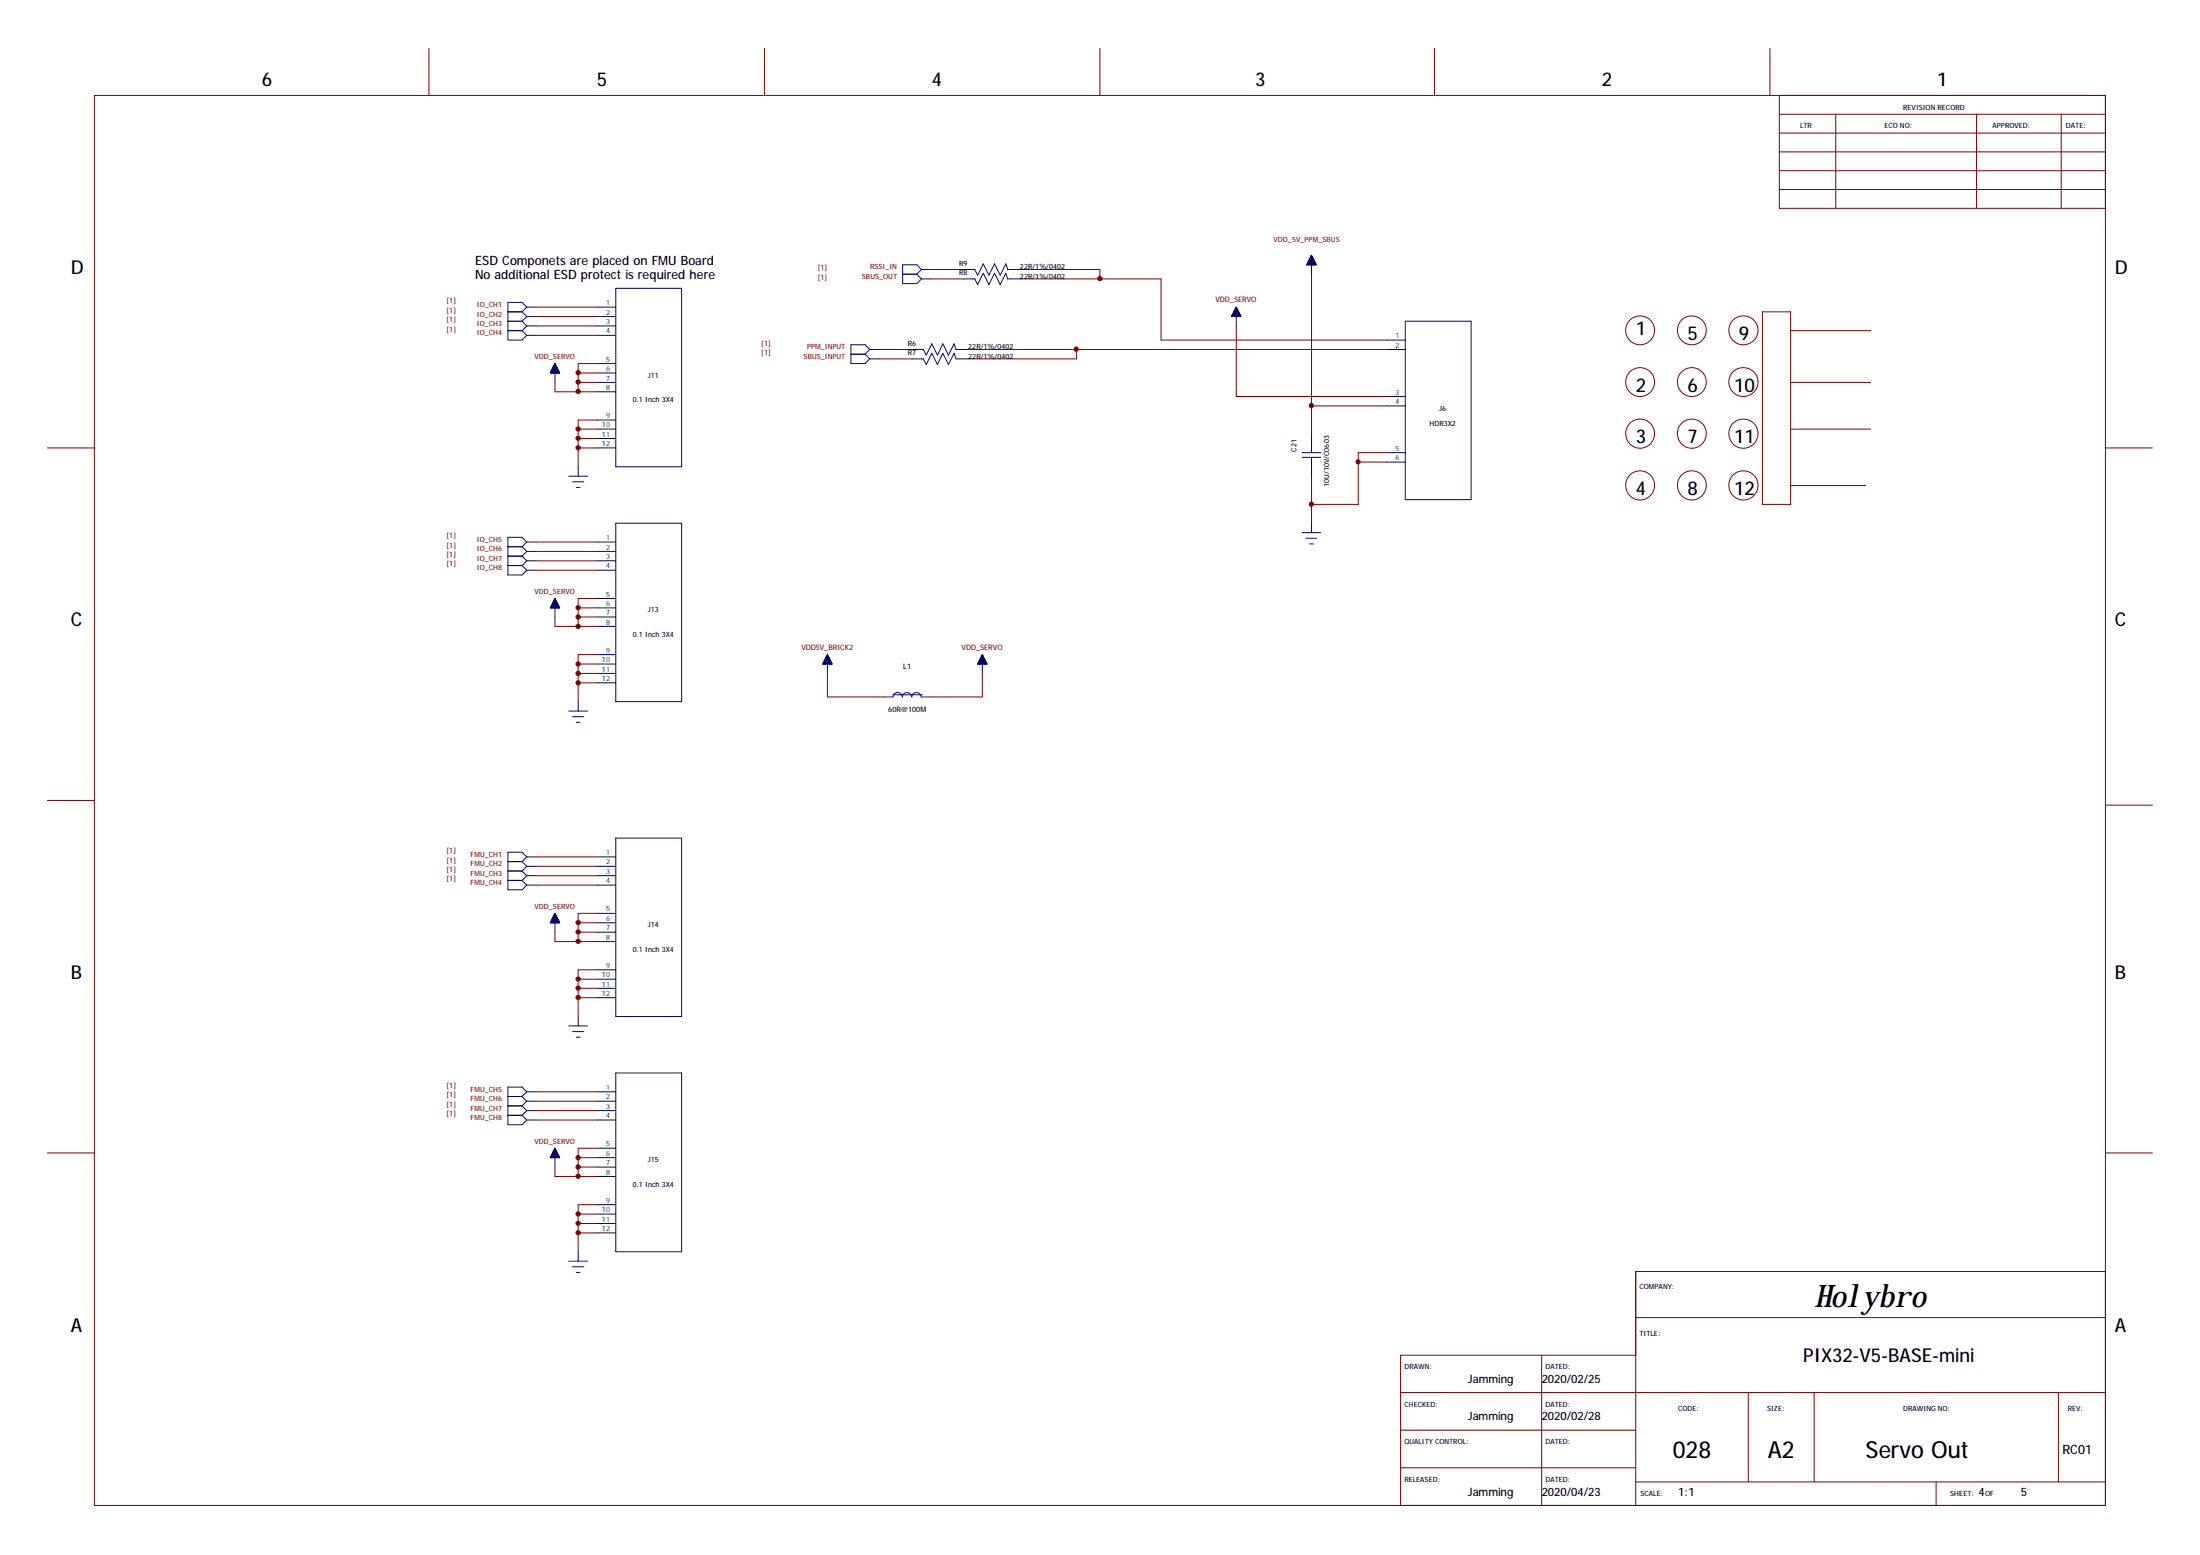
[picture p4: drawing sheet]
<svg xmlns="http://www.w3.org/2000/svg" width="297mm" height="210mm" viewBox="0 0 297 210" stroke-linecap="round" stroke-linejoin="round" font-family="sans-serif">
<g fill="none" stroke="#000080" stroke-width=".14">
<path d="M83.1 38.9h8.9v24.1h-8.9zM121.9 37h1.9M123.8 37l.6 .6M124.4 37.6h1.3M124.4 36.4h1.3M124.4 36.4l-.6-.7h-1.9v2.6h1.9l.6-.7M124.4 36.4l-.6 .6M130.1 37.6h1.5l.4 .8 .8-1.5 .7 1.5 .8-1.5 .7 1.5 .8-1.5 .3 .7h1.6M130.1 36.4h1.5l.4 .7 .8-1.5 .7 1.5 .8-1.5 .7 1.5 .8-1.5 .3 .8h1.6M176.4 35.7h1.3M176.5 35.7v-.1h1.2v.1M176.5 35.6h1.1"/>
<path d="M176.5 35.5h1.1v.2M176.5 35.5v.2M176.6 35.5h1M176.6 35.7v-.3h.9v.3M176.6 35.4h.9M176.7 35.3h.8v.4M176.7 35.2h.8v.5M176.7 35.2h.7M176.7 35.2v.5M176.7 35.7v-.6h.7v.6M176.8 35.1h.6M176.8 35h.5v.7"/>
<path d="M176.8 35v.7M176.8 35h.5M176.8 34.9h.5v.8M176.8 34.9v.8M176.9 34.9h.4M176.9 34.8h.3v.9M177 34.7h.2v1M177 34.6h.2v1.1M177 34.6v1.1M177 34.6h.1M177 34.5h.1M177 34.5v1.2"/>
<path d="M177.1 34.5v2.5M177.1 34.5l.6 1.2h-1.3zM177.2 34.6h-.2v1.1M177.2 34.8h-.3v.9M177.5 35.3h-.8v.4M68.6 43.4h1.9M68.6 42.1h1.9M68.6 44.6h1.9M70.5 42.1l.6 .6M70.5 43.4l.6 .6M70.5 44.6l.6 .7M71.1 41.5h1.3"/>
<path d="M71.1 42.7h1.3M71.1 44h1.3M71.1 45.3h1.3M71.1 41.5l-.6-.7h-1.9v5.1h1.9l.6-.6M71.1 41.5l-.6 .6M71.1 42.7l-.6 .7M71.1 44l-.6 .6M74.3 50.3h1.2M74.4 50.2h1.1M74.4 50.1h1v.2M74.4 50.1v.2M74.5 50.1h.9"/>
<path d="M74.5 50h.9M74.5 50v.3M74.5 49.9h.9v.4M74.5 49.8v.5M74.5 49.8h.8M74.6 49.8h.7M74.6 50.3v-.5h.7v.5M74.6 49.7h.6M74.7 49.6h.5v.7M74.7 49.5v.8M74.7 49.5h.4M74.7 49.4v.9"/>
<path d="M74.8 49.5h.3M74.8 49.4h.3v.9M74.8 49.3v1M74.8 49.3h.3M74.8 49.3h.2M74.8 49.2h.2v1.1M74.8 49.2v1.1M74.9 49.2h.1M74.9 49.1l.7 1.2h-1.3zM74.9 49.1v2.5M75 49.1h-.1v1.2M75 49.2v1.1"/>
<path d="M75.1 49.5v.8M75.2 49.6h-.6v.7M75.2 49.7v.6M75.4 50v.3M75.5 50.1h-1.1v.2M75.5 50.2v.1M80.6 41.5h2.5M80.6 49.1h2.5M80.6 56.7h2.5M80.6 42.7h2.5M80.6 50.3h2.5M80.6 57.9h2.5"/>
<path d="M80.6 44h2.5M80.6 51.6h2.5M80.6 59.2h2.5M80.6 45.3h2.5M80.6 52.9h2.5M114.9 47.8h1.9M116.8 47.8l.6 .6M117.4 47.2l-.6-.7h-1.9v2.6h1.9l.6-.7M117.4 47.2h1.3M117.4 48.4h1.3M117.4 47.2l-.6 .6M123.1 47.2h1.6l.4 .7 .7-1.5 .8 1.5 .7-1.5 .8 1.5 .7-1.5 .3 .8h1.6"/>
<path d="M123.1 48.4h1.6l.4 .8 .7-1.5 .8 1.5 .7-1.5 .8 1.5 .7-1.5 .3 .7h1.6M166.3 42.7h1.2M166.3 42.6h1.2M166.3 42.6v.1M166.4 42.6h1.1M166.4 42.5h1v.2M166.4 42.5v.2M166.4 42.5h1M166.4 42.4h1M166.4 42.4v.3M166.5 42.4h.9v.3M166.5 42.3h.8"/>
<path d="M166.5 42.2h.8v.5M166.6 42.1h.7M166.6 42.1v.6M166.6 42.1h.6M166.6 42h.6v.7M166.6 42v.7M166.7 42h.5M166.7 41.9h.4M166.7 41.8v.9M166.7 41.9h.4v.8M166.8 41.8h.3M166.8 41.7h.2v1"/>
<path d="M166.8 41.7h.2M166.8 41.6v1.1M166.8 41.6h.2M166.8 41.5v1.2M166.9 41.6h.1M166.9 41.5h.1M166.9 41.5v1.2M166.9 41.5l.7 1.2h-1.3zM166.9 41.5v2.5M167 41.6v1.1M167 41.8h-.2v.9M167.1 41.8v.9"/>
<path d="M167.3 42.2h-.8v.5M167.3 42.1v.6M167.3 42.3h-.8v.4M167.3 42.3v.4M167.5 42.6v.1M177.1 58.6v2.5M187.2 47.2h2.5M187.2 45.9h2.5M187.2 53.5h2.5M187.2 54.8h2.5M189.7 43.4h8.9v24.1h-8.9zM68.6 73.8h1.9"/>
<path d="M68.6 75.1h1.9M68.6 76.3h1.9M70.5 73.8l.6 .6M70.5 75.1l.6 .6M70.5 76.3l.6 .7M71.1 73.2h1.3M71.1 74.4h1.3M71.1 75.7h1.3M71.1 77h1.3M71.1 73.2l-.6-.7h-1.9v5.1h1.9l.6-.6M71.1 73.2l-.6 .6M71.1 74.4l-.6 .7"/>
<path d="M71.1 75.7l-.6 .6M76.8 64.3h2.5M77.3 65h1.5M77.8 65.8h.5M78.1 63v1.3M80.6 60.5h2.5M80.6 73.2h2.5M80.6 74.4h2.5M80.6 75.7h2.5M80.6 77h2.5M83.1 70.6h8.9v24.1h-8.9zM175.8 61.7h2.5"/>
<path d="M175.8 61.1h2.5M175.8 71.9h2.5M176.3 72.7h1.5M176.8 73.4h.5M177.1 61.7v2.6M177.1 70.6v1.3M187.2 61.1h2.5M187.2 62.4h2.5M74.3 82l1.2 .1M74.4 82.1v-.2h1.1v.2M74.4 81.9h1.1M74.4 81.8v.3"/>
<path d="M74.4 81.8h1M74.5 81.7v.4M74.5 81.7h.9v.4M74.5 81.8h.9M74.5 81.6v.5M74.5 81.7h.9M74.5 81.6h.9M74.5 81.6h.8M74.6 81.5h.7v.6M74.6 81.3v.8M74.6 81.4h.6v.7M74.6 81.4h.6"/>
<path d="M74.7 81.3v.8M74.7 81.3h.5M74.7 81.1v1M74.7 81.2h.4v.9M74.7 81.3h.4M74.8 81v1.1M74.8 81.2h.3M74.8 81.1h.3M74.8 81h.2v1.1M74.9 80.8v1.3M74.9 80.9h.1v1.2M74.9 80.9h.1"/>
<path d="M74.9 80.8l.7 1.3h-1.3zM74.9 80.8v2.5M75 81h-.2v1.1M75.1 81.1v1M75.2 81.3v.8M75.3 81.5h-.7v.6M75.4 81.6v.5M75.4 81.8v.3M75.5 82h-1.2v.1M76.8 96h2.5M77.3 96.7h1.5M77.8 97.5h.5"/>
<path d="M78.1 94.7v1.3M80.6 80.8h2.5M80.6 88.4h2.5M80.6 82.1h2.5M80.6 89.6h2.5M80.6 83.3h2.5M80.6 90.9h2.5M80.6 84.6h2.5M80.6 92.2h2.5M111.1 89.6h.1M111.1 89.6h1.2M111.2 89.5h1.1v.1"/>
<path d="M111.2 89.4h1M111.3 89.3h.9M111.3 89.3v.3M111.3 89.3h.8M111.3 89.2h.8v.4M111.3 89.2v.4M111.3 89.2h.8M111.3 89.1h.8M111.3 89.1v.5M111.4 89.1h.7v.5M111.4 89h.6v.6M111.5 88.9h.5"/>
<path d="M111.5 88.9h.4M111.5 88.8v.8M111.5 88.8h.4M111.5 88.7v.9M111.5 88.7h.4M111.5 88.7h.3v.9M111.5 88.6v1M111.6 88.7h.2M111.6 88.6h.2M111.6 88.5v1.1M111.6 88.6h.2v1M111.7 88.5h.1v1.1"/>
<path d="M111.7 88.4l.7 1.2h-1.3M111.7 88.4v2.5M111.7 88.4l-.6 1.2M111.7 88.4v1.2M111.9 88.8v.8M112 89h-.6v.6M112 88.9v.7M112.2 89.4h-1v.2M112.2 89.3v.3M112.2 89.5h-1v.1M112.2 89.4v.2M119.3 94.1h1.3"/>
<path d="M120.6 94.1a.64 .64 0 0 1 .6-.6 .64 .64 0 0 1 .6 .6M120.6 93.8h3.9M121.8 94.1a.64 .64 0 0 1 .7-.6 .64 .64 0 0 1 .6 .6M123.1 94.1a.64 .64 0 0 1 .7-.6 .64 .64 0 0 1 .6 .6M124.4 94.1h1.3M132 89.6h1.2M132 89.5v.1M132.1 89.5h1.1M132.1 89.5h1.1v.1M132.2 89.4h.9M132.2 89.3h.9v.3M132.2 89.2v.4"/>
<path d="M132.2 89.2h.9M132.2 89.2h.8M132.2 89.1v.5M132.3 89.1h.7v.5M132.3 89.1h.7M132.3 89v.6M132.3 89h.6M132.4 89h.5v.6M132.4 88.9h.5M132.4 88.9v.7M132.4 88.8h.4M132.4 88.8v.8"/>
<path d="M132.5 88.7h.3v.9M132.5 88.7v.9M132.5 88.7h.3M132.5 88.6v1M132.5 88.6h.3v1M132.5 88.6h.2M132.5 88.5v1.1M132.6 88.5h.1M132.6 88.4l.7 1.2h-1.3zM132.6 88.4l.1 1.2M132.6 88.4v2.5M132.7 88.5v1.1"/>
<path d="M132.9 88.8v.8M133 89v.6M133.1 89.3h-.9v.3M133.1 89.4h-1v.2M133.1 89.3v.3M133.2 89.5v.1M68.6 116.3h1.9M68.6 117.6h1.9M68.6 118.8h1.9M70.5 116.3l.6 .6M70.5 117.6l.6 .6M70.5 118.8l.6 .7"/>
<path d="M71.1 115.7h1.3M71.1 116.9h1.3M71.1 118.2h1.3M71.1 119.5h1.3M71.1 115.7l-.6-.7h-1.9v5.1h1.9l.6-.6M71.1 115.7l-.6 .6M71.1 116.9l-.6 .7M71.1 118.2l-.6 .6M80.6 115.7h2.5M80.6 116.9h2.5M80.6 118.2h2.5M80.6 119.5h2.5"/>
<path d="M83.1 113.1h8.9v24.1h-8.9zM74.3 124.5v.1M74.3 124.5l1.2 .1M74.3 124.4h1.2M74.4 124.6v-.2h1.1v.2M74.4 124.3h1.1M74.4 124.3v.3M74.4 124.3h1v.3M74.5 124.6v-.4h.9v.4M74.5 124.3h.9M74.5 124.1v.5M74.5 124.1h.9v.5"/>
<path d="M74.5 124.1h.9M74.5 124.1h.8M74.6 124v.6M74.6 124h.7v.6M74.6 123.9h.7M74.6 123.9h.6v.7M74.7 123.8v.8M74.7 123.8h.5v.8M74.7 123.6v1M74.7 123.7h.4v.9M74.7 123.8h.4M74.8 123.5v1.1"/>
<path d="M74.8 123.6h.3v1M74.8 123.6h.3M74.8 123.5h.3M74.8 123.5h.2v1.1M74.9 123.4h.1v1.2M74.9 123.3l.7 1.3h-1.3zM74.9 123.3v2.5M75 123.3h-.1v1.3M75 123.4h-.2v1.2M75.2 123.8h-.6v.8M76.8 138.5h2.5M77.3 139.2h1.5"/>
<path d="M78.1 137.2v1.3M80.6 123.3h2.5M80.6 130.9h2.5M80.6 124.6h2.5M80.6 132.2h2.5M80.6 125.8h2.5M80.6 133.4h2.5M80.6 127.1h2.5M80.6 134.7h2.5M68.6 148h1.9M68.6 149.3h1.9M68.6 150.6h1.9"/>
<path d="M70.5 148l.6 .6M70.5 149.3l.6 .6M70.5 150.6l.6 .6M71.1 147.4h1.3M71.1 148.6h1.3M71.1 149.9h1.3M71.1 151.2h1.3M71.1 147.4l-.6-.7h-1.9v5.1h1.9l.6-.6M71.1 147.4l-.6 .6M71.1 148.6l-.6 .7M71.1 149.9l-.6 .7M74.3 156.3h1.2"/>
<path d="M74.3 156.2h1.2M74.4 156.1h1.1v.2M74.4 156.3v-.3h1v.3M74.5 155.9v.4M74.5 155.9h.9v.4M74.5 156h.9M74.5 155.8v.5M74.5 155.8h.9v.5M74.5 155.9h.9M74.5 155.8h.8M74.6 156.3v-.6h.7v.6M74.6 155.7h.7"/>
<path d="M74.6 155.6h.6v.7M74.7 155.5v.8M74.7 155.5h.5v.8M74.7 155.4v.9M74.7 155.4h.4v.9M74.7 155.5h.4M74.8 155.3v1M74.8 155.3h.3v1M74.8 155.4h.3M74.8 155.3h.3M74.8 155.2h.2v1.1M74.9 155.1h.1v1.2"/>
<path d="M74.9 155l.7 1.3h-1.3zM74.9 155v2.5M75 155.1h-.1v1.2M75 155.2h-.2v1.1M75.2 155.6h-.6v.7M75.5 156.1h-1.1v.2M77.8 140h.5M80.6 147.4h2.5M80.6 155h2.5M80.6 148.6h2.5M80.6 156.3h2.5M80.6 149.9h2.5"/>
<path d="M80.6 157.5h2.5M80.6 151.2h2.5M80.6 158.8h2.5M83.1 144.8h8.9v24.2h-8.9zM76.8 170.2h2.5M77.3 171h1.5M77.8 171.8h.5M78.1 169v1.2M80.6 162.6h2.5M80.6 163.9h2.5M80.6 165.2h2.5M80.6 166.4h2.5"/>
</g>
<g fill="none" stroke="#800000" stroke-width=".14">
<path d="M12.7 12.9h271.6v190.3h-271.6zM57.9 6.5v6.4M103.2 6.5v6.4M148.5 6.5v6.4M193.7 6.5v6.4M239 6.5v6.4M240.2 12.9v15.2h44.1M240.2 15.4h44.1M240.2 18h44.1M247.9 15.4v12.7M266.9 15.4v12.7M278.3 15.4v12.7"/>
<path d="M125.7 36.4h4.4M125.7 37.6h4.4M137.7 36.4h10.8v1.2M137.7 37.6h19.1v8.3h30.4M177.1 37v21.6M240.2 20.5h44.1M240.2 23h44.1M240.2 25.6h44.1M72.4 41.5h8.2M72.4 42.7h8.2M72.4 44h8.2M72.4 45.3h8.2"/>
<path d="M74.9 51.6v1.3h5.7M78.1 51.6h2.5M78.1 57.9h2.5M78.1 50.3h2.5M78.1 59.2h2.5M80.6 49.1h-2.5v3.8M80.6 56.7h-2.5v6.3M118.7 47.2h4.4M118.7 48.4h4.4M130.7 47.2h56.5M145.3 47.2v1.2h-14.6M166.9 44v9.5h20.3"/>
<path d="M177.1 54.8h10.1M238 42.1h3.8v26h-3.8zM241.8 44.6h10.8M241.8 51.6h10.8M241.8 57.9h10.8M6.4 60.5h6.3M72.4 73.2h8.2M72.4 74.4h8.2M72.4 75.7h8.2M72.4 77h8.2M78.1 60.5h2.5M177.1 64.3v6.3"/>
<path d="M183.4 62.4h3.8M187.2 61.1h-3.8v7h-6.3M241.8 65.5h10.1M284.3 60.5h6.3M74.9 83.3v1.3h5.7M78.1 83.3h2.5M78.1 82.1h2.5M78.1 90.9h2.5M78.1 89.6h2.5M78.1 92.2h2.5M80.6 80.8h-2.5v3.8M80.6 88.4h-2.5v6.3"/>
<path d="M111.7 90.9v3.2h7.6M132.6 90.9v3.2h-6.9M6.4 108h6.3M72.4 115.7h8.2M72.4 116.9h8.2M72.4 118.2h8.2M72.4 119.5h8.2M284.3 108.7h6.3M74.9 125.8v1.3h5.7M78.1 125.8h2.5M78.1 124.6h2.5M78.1 133.4h2.5"/>
<path d="M78.1 132.2h2.5M78.1 134.7h2.5M80.6 123.3h-2.5v3.8M80.6 130.9h-2.5v6.3M6.4 155.6h6.3M72.4 147.4h8.2M72.4 148.6h8.2M72.4 149.9h8.2M72.4 151.2h8.2M74.9 157.5v1.3h5.7M78.1 157.5h2.5M78.1 156.3h2.5"/>
<path d="M80.6 155h-2.5v3.8M284.3 155.6h6.3M78.1 165.2h2.5M78.1 163.9h2.5M78.1 166.4h2.5M80.6 162.6h-2.5v6.4M220.9 177.9h63.4M284.3 171.6h-63.4v31.6M189.1 188h95.2M189.1 193.1h31.8M189.1 198.1h31.8M208.2 182.9v20.3"/>
<path d="M220.9 182.9h-31.8v20.3M236.1 188v12M244.9 188v12M277.9 188v12M220.9 200h63.4M261.4 200v3.2"/>
<circle cx="221.4" cy="58.5" r="1.96"/>
<circle cx="221.4" cy="51.6" r="1.95"/>
<circle cx="221.4" cy="44.6" r="1.95"/>
<circle cx="228.4" cy="58.5" r="1.96"/>
<circle cx="228.4" cy="51.6" r="1.95"/>
<circle cx="228.4" cy="44.6" r="1.95"/>
<circle cx="235.4" cy="58.5" r="1.98"/>
<circle cx="235.4" cy="51.6" r="1.97"/>
<circle cx="235.4" cy="44.6" r="1.97"/>
<circle cx="221.4" cy="65.5" r="1.96"/>
<circle cx="228.4" cy="65.5" r="1.96"/>
<circle cx="235.4" cy="65.5" r="1.98"/>
</g>
<g fill="#800000" stroke="#800000" stroke-width=".14">
<circle cx="78.1" cy="51.6" r=".3"/>
<circle cx="78.1" cy="50.3" r=".3"/>
<circle cx="78.1" cy="59.2" r=".29"/>
<circle cx="78.1" cy="57.9" r=".29"/>
<circle cx="78.1" cy="60.4" r=".29"/>
<circle cx="78.1" cy="52.8" r=".3"/>
<circle cx="78.1" cy="83.3" r=".3"/>
<circle cx="78.1" cy="82" r=".29"/>
<circle cx="78.1" cy="90.9" r=".3"/>
<circle cx="78.1" cy="89.6" r=".3"/>
<circle cx="78.1" cy="92.2" r=".3"/>
<circle cx="78.1" cy="84.5" r=".3"/>
<circle cx="78.1" cy="125.8" r=".29"/>
<circle cx="78.1" cy="124.5" r=".29"/>
<circle cx="78.1" cy="133.4" r=".29"/>
<circle cx="78.1" cy="132.2" r=".29"/>
<circle cx="78.1" cy="134.6" r=".29"/>
<circle cx="78.1" cy="127.1" r=".29"/>
<circle cx="78.1" cy="157.5" r=".3"/>
<circle cx="78.1" cy="156.3" r=".3"/>
<circle cx="78.1" cy="165.1" r=".29"/>
<circle cx="78.1" cy="163.9" r=".29"/>
<circle cx="78.1" cy="166.4" r=".29"/>
<circle cx="78.1" cy="158.8" r=".29"/>
<circle cx="145.3" cy="47.1" r=".29"/>
<circle cx="177" cy="68.1" r=".29"/>
<circle cx="177" cy="54.7" r=".29"/>
<circle cx="148.5" cy="37.6" r=".3"/>
<circle cx="183.4" cy="62.3" r=".29"/>
</g>
<text font-size="4.2" x="245" y="176.5">Holybro</text>
<g font-size="3.2">
<text x="225.8" y="196.8">028</text>
<text x="238.7" y="196.8">A2</text>
<text x="251.9" y="196.8">Servo Out</text>
</g>
<g font-size="2.6">
<text x="35.3" y="11.6">6</text>
<text x="80.6" y="11.6">5</text>
<text x="125.8" y="11.6">4</text>
<text x="169.5" y="11.6">3</text>
<text x="216.3" y="11.6">2</text>
<text x="261.5" y="11.6">1</text>
<text x="9.6" y="37">D</text>
<text x="285.5" y="37">D</text>
<text x="220.9" y="45.3">1</text>
<text x="227.8" y="45.9">5</text>
<text x="234.8" y="45.9">9</text>
<text x="220.9" y="52.9">2</text>
<text x="227.8" y="52.9">6</text>
<text x="234.1" y="52.9">10</text>
<text x="220.9" y="59.8">3</text>
<text x="227.8" y="59.8">7</text>
<text x="234.1" y="59.8">11</text>
<text x="220.9" y="66.8">4</text>
<text x="227.8" y="66.8">8</text>
<text x="234.1" y="66.8">12</text>
<text x="9.6" y="84.6">C</text>
<text x="285.5" y="84.6">C</text>
<text x="9.6" y="132.2">B</text>
<text x="285.5" y="132.2">B</text>
<text x="9.6" y="179.8">A</text>
<text x="285.5" y="179.8">A</text>
<text x="243.5" y="183.9">PIX32-V5-BASE-mini</text>
</g>
<g font-size="1.7">
<text x="64.1" y="35.7">ESD Componets are placed on FMU Board</text>
<text x="64.1" y="37.6">No additional ESD protect is required here</text>
<text x="278.5" y="196.2">RC01</text>
</g>
<g font-size="1.6">
<text x="198.2" y="186.7">Jamming</text>
<text x="198.2" y="191.7">Jamming</text>
<text x="208.2" y="186.7">2020/02/25</text>
<text x="208.2" y="191.7">2020/02/28</text>
<text x="198.2" y="201.9">Jamming</text>
<text x="208.2" y="201.9">2020/04/23</text>
<text x="226.6" y="201.9">1:1</text>
<text x="267.1" y="201.9">4</text>
<text x="272.8" y="201.9">5</text>
</g>
<g font-size="1">
<text x="243" y="17.3">LTR</text>
<text x="254.4" y="17.3">ECO NO:</text>
<text x="257" y="14.8">REVISION RECORD</text>
<text x="269" y="17.3">APPROVED:</text>
<text x="278.9" y="17.3">DATE:</text>
<text x="129.5" y="35.9">R9</text>
<text x="129.5" y="37.1">R8</text>
<text x="137.7" y="37.6">22R/1%/0402</text>
<text x="137.7" y="36.4">22R/1%/0402</text>
<text x="122.6" y="46.7">R6</text>
<text x="122.6" y="47.9">R7</text>
<text x="130.7" y="47.2">22R/1%/0402</text>
<text x="87.5" y="51">J11</text>
<text x="130.7" y="48.4">22R/1%/0402</text>
<text x="85.4" y="54.3">0.1 Inch 3X4</text>
<text x="193" y="57.5">HDR3X2</text>
<text x="194.3" y="55.4">J6</text>
<text x="175" y="61" transform="rotate(-90 175 61)">C21</text>
<text x="179.5" y="65.8" transform="rotate(-90 179.5 65.8)">10U/10V/C0603</text>
<text x="87.5" y="82.6">J13</text>
<text x="85.4" y="86">0.1 Inch 3X4</text>
<text x="122" y="90.3">L1</text>
<text x="119.9" y="96.1">60R@100M</text>
<text x="87.5" y="125.2">J14</text>
<text x="85.4" y="128.5">0.1 Inch 3X4</text>
<text x="85.4" y="160.2">0.1 Inch 3X4</text>
<text x="87.5" y="156.9">J15</text>
<text x="221.4" y="174">COMPANY:</text>
<text x="189.6" y="184.8">DRAWN:</text>
<text x="208.7" y="184.8">DATED:</text>
<text x="221.4" y="180.4">TITLE:</text>
<text x="189.6" y="189.9">CHECKED:</text>
<text x="208.7" y="189.9">DATED:</text>
<text x="226.6" y="190.5">CODE:</text>
<text x="238.6" y="190.5">SIZE:</text>
<text x="257" y="190.5">DRAWING NO:</text>
<text x="279.2" y="190.5">REV:</text>
<text x="189.6" y="195">QUALITY CONTROL:</text>
<text x="208.7" y="195">DATED:</text>
<text x="189.6" y="200">RELEASED:</text>
<text x="208.7" y="200">DATED:</text>
<text x="221.5" y="201.9">SCALE:</text>
<text x="263.3" y="201.9">SHEET:</text>
<text x="268" y="201.9">OF</text>
</g>
<g font-size="1" fill="#800000">
<text x="172" y="32.7">VDD_5V_PPM_SBUS</text>
<text x="60.3" y="41">[1]</text>
<text x="64.4" y="41.5">IO_CH1</text>
<text x="110.4" y="37.8">[1]</text>
<text x="110.4" y="36.5">[1]</text>
<text x="116.4" y="37.6">SBUS_OUT</text>
<text x="117.5" y="36.4">RSSI_IN</text>
<text x="164.1" y="40.8">VDD_SERVO</text>
<text x="60.3" y="42.2">[1]</text>
<text x="60.3" y="43.5">[1]</text>
<text x="60.3" y="44.8">[1]</text>
<text x="64.4" y="42.7">IO_CH2</text>
<text x="64.4" y="44">IO_CH3</text>
<text x="64.4" y="45.3">IO_CH4</text>
<text x="102.8" y="46.7">[1]</text>
<text x="102.8" y="47.9">[1]</text>
<text x="109" y="47.2">PPM_INPUT</text>
<text x="72.2" y="48.4">VDD_SERVO</text>
<text x="108.5" y="48.4">SBUS_INPUT</text>
<text x="60.3" y="72.7">[1]</text>
<text x="60.3" y="73.9">[1]</text>
<text x="60.3" y="75.2">[1]</text>
<text x="60.3" y="76.5">[1]</text>
<text x="64.4" y="73.2">IO_CH5</text>
<text x="64.4" y="74.4">IO_CH6</text>
<text x="64.4" y="75.7">IO_CH7</text>
<text x="64.4" y="77">IO_CH8</text>
<text x="72.2" y="80.2">VDD_SERVO</text>
<text x="108.2" y="87.7">VDD5V_BRICK2</text>
<text x="129.8" y="87.7">VDD_SERVO</text>
<text x="60.3" y="115.2">[1]</text>
<text x="60.3" y="116.4">[1]</text>
<text x="60.3" y="117.7">[1]</text>
<text x="60.3" y="119">[1]</text>
<text x="63.5" y="115.7">FMU_CH1</text>
<text x="63.5" y="116.9">FMU_CH2</text>
<text x="63.5" y="118.2">FMU_CH3</text>
<text x="63.5" y="119.5">FMU_CH4</text>
<text x="72.2" y="122.7">VDD_SERVO</text>
<text x="60.3" y="146.9">[1]</text>
<text x="60.3" y="148.1">[1]</text>
<text x="60.3" y="149.4">[1]</text>
<text x="63.5" y="147.4">FMU_CH5</text>
<text x="63.5" y="148.6">FMU_CH6</text>
<text x="63.5" y="149.9">FMU_CH7</text>
<text x="60.3" y="150.7">[1]</text>
<text x="63.5" y="151.2">FMU_CH8</text>
<text x="72.2" y="154.4">VDD_SERVO</text>
</g>
<g font-size="1" fill="#008000">
<text x="81.8" y="41.2">1</text>
<text x="81.8" y="42.5">2</text>
<text x="81.8" y="43.7">3</text>
<text x="81.8" y="45">4</text>
<text x="188.4" y="45.6">1</text>
<text x="188.4" y="46.9">2</text>
<text x="81.8" y="48.8">5</text>
<text x="81.8" y="50.1">6</text>
<text x="81.8" y="51.4">7</text>
<text x="81.8" y="52.6">8</text>
<text x="188.4" y="53.3">3</text>
<text x="81.3" y="57.7">10</text>
<text x="81.3" y="58.9">11</text>
<text x="81.8" y="56.4">9</text>
<text x="188.4" y="54.5">4</text>
<text x="81.3" y="60.2">12</text>
<text x="188.4" y="60.8">5</text>
<text x="188.4" y="62.1">6</text>
<text x="81.8" y="72.9">1</text>
<text x="81.8" y="74.2">2</text>
<text x="81.8" y="75.5">3</text>
<text x="81.8" y="76.7">4</text>
<text x="81.8" y="80.5">5</text>
<text x="81.8" y="81.8">6</text>
<text x="81.8" y="83">7</text>
<text x="81.3" y="89.4">10</text>
<text x="81.8" y="88.1">9</text>
<text x="81.8" y="84.3">8</text>
<text x="81.3" y="90.6">11</text>
<text x="81.3" y="91.9">12</text>
<text x="81.8" y="115.4">1</text>
<text x="81.8" y="116.7">2</text>
<text x="81.8" y="118">3</text>
<text x="81.8" y="119.2">4</text>
<text x="81.8" y="123">5</text>
<text x="81.8" y="124.3">6</text>
<text x="81.8" y="125.6">7</text>
<text x="81.3" y="131.9">10</text>
<text x="81.8" y="130.7">9</text>
<text x="81.8" y="126.8">8</text>
<text x="81.3" y="133.2">11</text>
<text x="81.3" y="134.4">12</text>
<text x="81.8" y="147.1">1</text>
<text x="81.8" y="148.4">2</text>
<text x="81.8" y="149.7">3</text>
<text x="81.8" y="154.7">5</text>
<text x="81.8" y="150.9">4</text>
<text x="81.8" y="156">6</text>
<text x="81.8" y="157.3">7</text>
<text x="81.8" y="158.6">8</text>
<text x="81.3" y="163.6">10</text>
<text x="81.3" y="164.9">11</text>
<text x="81.3" y="166.2">12</text>
<text x="81.8" y="162.4">9</text>
</g>
</svg>
